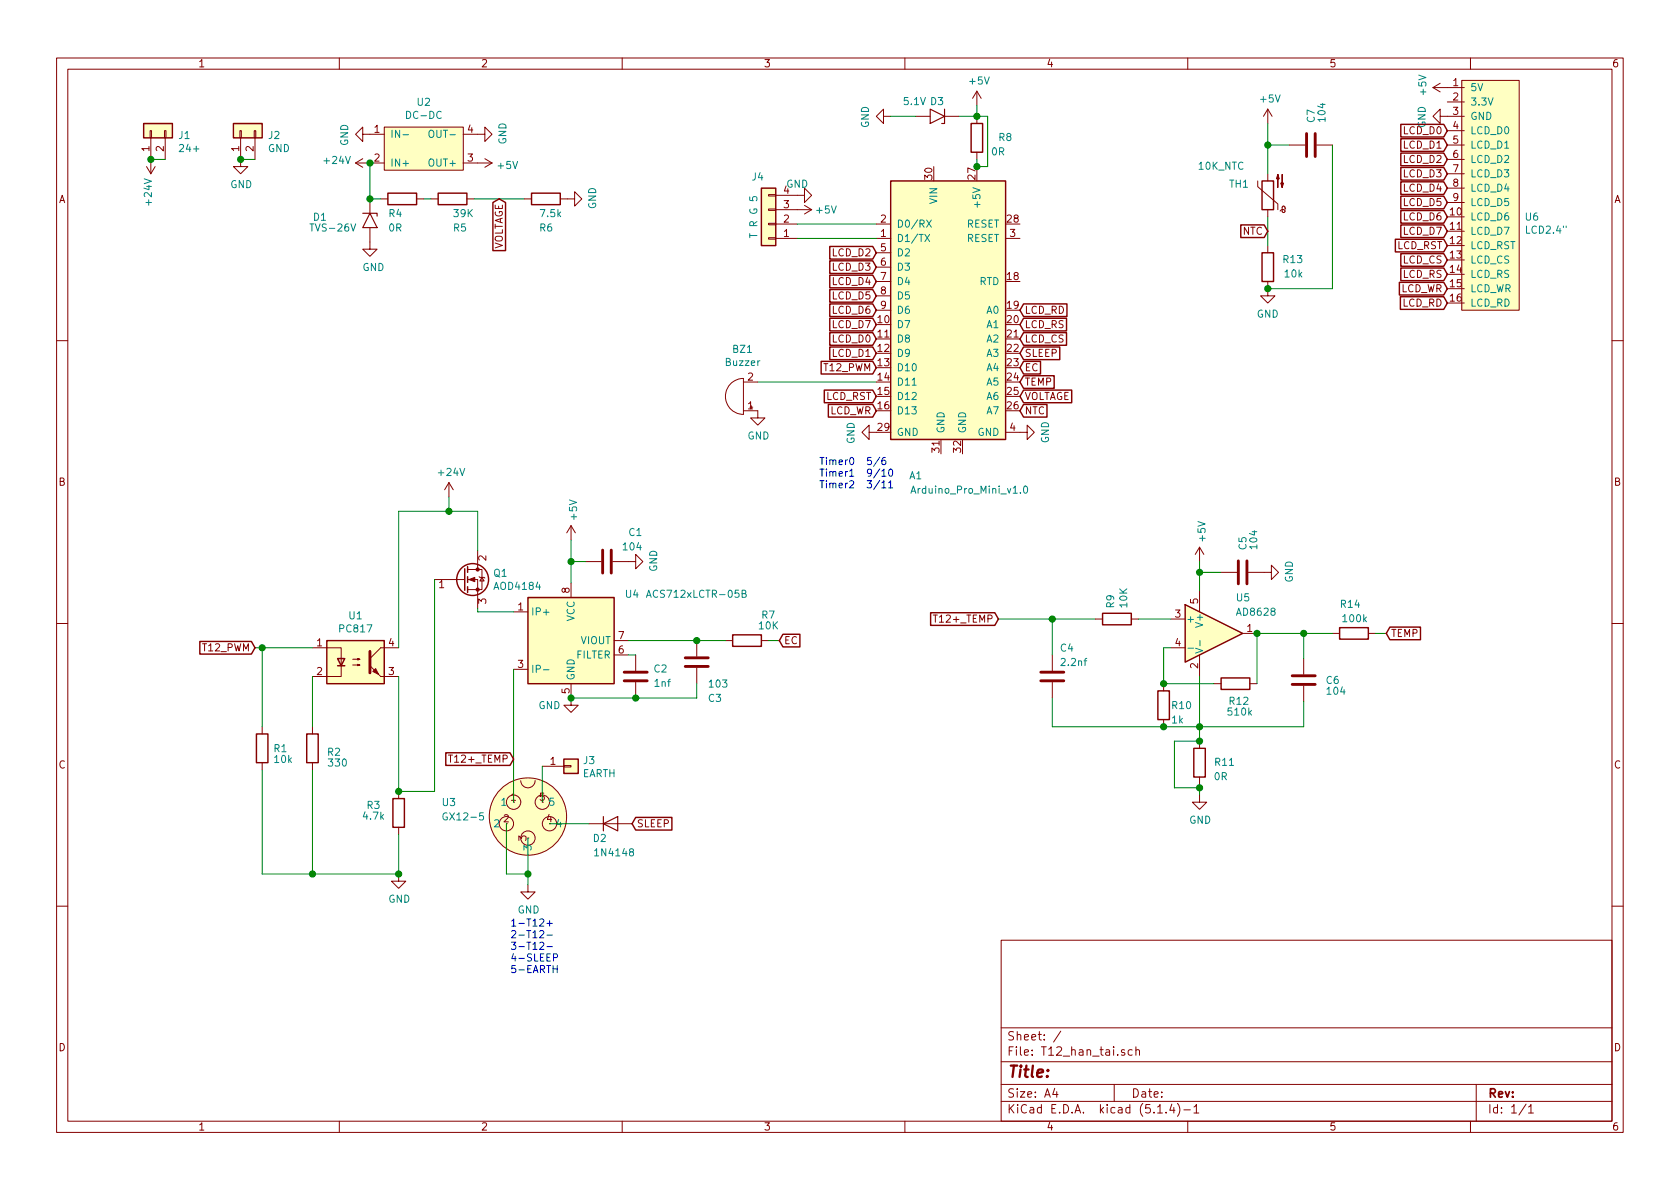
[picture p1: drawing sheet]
<svg xmlns="http://www.w3.org/2000/svg" width="297mm" height="210mm" viewBox="0 0 297 210" stroke-linecap="round" stroke-linejoin="round" font-family="sans-serif">
<g fill="none" stroke="#840000" stroke-width=".18">
<path d="M10 10.3h277v189.9h-277zM12 12.2h273v186.1h-273zM60 10.3v1.9M110 10.3v1.9M160 10.3v1.9M172.7 16.1v2.6M172.7 16.1l-.7 1.3M172.7 16.1l.8 1.3M210 10.3v1.9M224.2 19.3v2.5M224.2 19.3l-.8 1.3M224.2 19.3l.7 1.3"/>
<path d="M253.4 15.5l1.2 .8M253.4 15.5h5.5M254.6 14.7l-1.2 .8M255.9 18h3M258.4 14.2h10.2v40.7h-10.2zM260 10.3v1.9M25.9 29.5l.8 1.2M26.5 23.1h.3v1.3h-.3zM26.7 24.4v6.3M27.4 29.5l-.7 1.2M29.1 23.1h.2v1.3h-.2zM29.2 24.4v3.8"/>
<path d="M42.4 23.1h.3v1.3h-.3zM42.5 24.4v5.1h1.3l-1.3 1.2-1.2-1.2h1.2M45 23.1h.2v1.3h-.2zM45.1 24.4v3.8M62.9 28.8l1.2 .8M62.9 28.8h5M64.1 23.7v-1.2l-1.2 1.2 1.2 1.3v-1.3h3.8M64.1 28.1l-1.2 .7M65.4 35.2v2.5M67.3 35.2h1.3M67.9 22.5h14v7.6h-14zM73.7 35.2h1.2"/>
<path d="M76.2 35.2h1.3M81.9 23.7h3.8v-1.2l1.3 1.2-1.3 1.3v-1.3M81.9 28.8h5.1M82.5 35.2h1.3M85.7 28.1l1.3 .7M87 28.8l-1.3 .8M92.7 35.2h1.3M99.1 35.2h2.5v-1.3l1.3 1.3-1.3 1.2v-1.2M135.9 34.4h1.3v.3h-1.3zM135.9 37h1.3v.2h-1.3zM135.9 39.5h1.3v.2h-1.3zM137.2 34.5h5v-1.2l1.3 1.2-1.3 1.3v-1.3"/>
<path d="M137.2 39.6h3.8M137.2 37.1h6.3M142.2 36.3l1.3 .8M143.5 37.1l-1.3 .7M154.9 39.6h2.6M156.2 20.6v-1.3l-1.3 1.3 1.3 1.2v-1.2h1.3M161.9 20.6h2.6M167 20.6h2.5M172.7 20.6v1.2M172.7 26.9v1.3M222.4 32v1l3.5 3.1v1M224.2 30.7v1.3"/>
<path d="M224.2 37.1v1.2M227.3 37l-.1-.2v-.2l-.3-.2-.2 .2v.8l.2 .2 .3-.1v-.3l-.3-.1h-.3l-.3 .2M228 25.6h2.8M232.8 25.6h2.8M254.6 20.6v-1.3l-1.2 1.3 1.2 1.2v-1.2h4.3M255.9 38.3h3M255.9 23.1h3M255.9 25.6h3M255.9 28.2h3M255.9 30.7h3M255.9 33.3h3M255.9 35.8h3"/>
<path d="M65.4 40.3v3.8h1.3l-1.3 1.2-1.3-1.2h1.3M135.9 42h1.3v.3h-1.3zM137.2 42.2h3.8M154.9 42.2h2.6M154.9 44.7h2.6M154.9 47.2h2.6M154.9 49.8h2.6M154.9 52.3h2.6M154.9 54.9h2.6M177.8 42.2h2.5M224.2 49.8v2.5h1.2l-1.2 1.3-1.3-1.3h1.3M224.2 43.4v1.3"/>
<path d="M255.9 40.9h3M255.9 43.4h3M255.9 46h3M255.9 48.5h3M255.9 51h3M255.9 53.6h3M10 60.2h2M129.4 67.7a3.5 3.5 0 0 1 2-.8v6.4a3.2 3.2 0 0 1-2.9-2.1 3.2 3.2 0 0 1 .9-3.5zM131.4 72.6h2.6v1.3h1.3l-1.3 1.3-1.3-1.3h1.3M131.4 67.6h2.6M153.7 76.4v-1.2l-1.3 1.2 1.3 1.3v-1.3h1.2M177.8 76.4h3.8v-1.2l1.3 1.2-1.3 1.3v-1.3"/>
<path d="M285 60.2h2M79.4 85.3l-.8 1.3M79.4 85.3v2.6M79.4 85.3l.7 1.3M84.5 97.4v3.3M101 93v2.5M101 93l-.8 1.2M101 93l.7 1.2M103.5 99.3h2.8M108.3 99.3h4.1v-1.3l1.3 1.3-1.3 1.3v-1.3M212.1 96.8v2.5M212.1 96.8l-.8 1.2"/>
<path d="M212.1 96.8l.8 1.2M10 110.3h2M55.2 114.5h5.1v5.1h-5.1M62.4 117.6h1.2l-.4 .1v-.2l.4 .1M62.4 116.6h1.2l-.4 .1v-.2l.4 .1M67.3 119.6h3.2M70.5 114.5h-3.2l-1.9 2M76.8 102.5h5.4M82.7 102.5h1.8v5.1M82.7 100.7h1.8M84.5 100.7h.7v3.6h-2.5M84.7 102l.1 .1h.8l.1 .1"/>
<path d="M85.2 102.1l.4 .6h-.8zM90.8 108.2h2.5M90.8 118.4h2.5M101 103.1v2.6M108.6 113.3h2.5M108.6 115.8h2.5M112.4 115.8v2.8M123.2 113.3v2.8M123.2 118.1v2.8M128.3 113.3h1.2M134.6 113.3h1.3M165 108.8h.7"/>
<path d="M186.1 115.8v2.8M193.7 109.5h1.2M200 109.5h1.3M207 109.5h2.5M207 114.5h2.5M212.1 104.4v3.8M212.1 115.8v3.8M215.9 101.2h2.8M219.7 112h2.5M220.7 101.2h4.1v-1.3l1.3 1.3-1.3 1.3v-1.3M230.5 116.5v2.7M235.6 112h1.3"/>
<path d="M241.9 112h1.3M285 110.3h2M46.4 128.5v1.3M46.4 134.9v1.2M55.2 128.5v1.3M55.2 134.9v1.2M70.5 139.9v1.3M79.3 133.5h.7M92.1 138a1.27 1.27 0 0 0 1.2 1.3 1.27 1.27 0 0 0 1.3-1.3M95.9 135.5h3.8M99.7 135.4h1.3v.2h-1.3zM101 120.9v3.8h1.2l-1.2 1.3-1.3-1.3h1.3"/>
<path d="M112.4 120.6v2.8M186.1 120.6v2.8M205.7 120.9v1.3M205.7 127.2v1.3M212.1 131.1v1.2M212.1 137.4v1.3M214.6 120.9h1.3M221 120.9h1.2M230.5 121.3v2.8M70.5 154.6v1.2h1.3l-1.3 1.3-1.3-1.3h1.3M70.5 146.3v1.3M93.3 156.5v1.2h1.3l-1.3 1.3-1.2-1.3h1.2"/>
<path d="M104.1 145.7h7.7M212.1 140.6v1.3h1.3l-1.3 1.2-1.3-1.2h1.3M10 160.2h2M177 166.3h108v32h-108zM285 160.2h2M60 198.3v1.9M110 198.3v1.9M160 198.3v1.9M177 194.8h108M177 191.8h108M177 187.8h108M177 181.8h108"/>
<path d="M186.5 192.5l-.4 1h1M186.8 193v1M187.6 182.3l-1.3 2M197 191.8v3M198.8 185.7l-.3-.1-.2 .2v.2l.5 .2v.3h-.5M200.2 185.7l-.4-.1-.3 .3v.6l.3 .1 .4-.1M200.8 185.7l.2-.1 .4 .1 .1 .9M200.8 185.1v1.5M204.7 196.8h.8M206.2 196.7v.1M207.2 195.2l-.4 1.1h.9M207.5 195.8v1"/>
<path d="M208.2 195.1a1.71 1.71 0 0 1 0 2.3M209.3 196.3h1.2M210 198.3v1.9M211.1 195.8l.4-.5v1.5M211.1 196.8h.9M260 198.3v1.9M261 191.8v6.5M269.8 195.2l-1.2 2M270.3 195.8l.4-.5v1.5M270.3 196.8h.8"/>
<circle cx="89.5" cy="145.7" r="1.27"/>
<circle cx="90.8" cy="141.9" r="1.27"/>
<circle cx="93.3" cy="144.4" r="6.8"/>
<circle cx="93.3" cy="148.2" r="1.27"/>
<circle cx="95.9" cy="141.9" r="1.27"/>
<circle cx="97.2" cy="145.7" r="1.27"/>
</g>
<g fill="none" stroke="#840000" stroke-width=".25">
<path d="M25.4 21.8h5.1v2.6h-5.1zM41.3 21.8h5.1v2.6h-5.1zM68.6 34.2h5.1v2h-5.1zM77.5 34.2h5v2h-5zM87.1 35.8l1.2-.6 1.1 .6v8.5h-2.3zM94 34.2h5.1v2h-5.1zM134.6 33.3h2.6v10.1h-2.6zM157.5 32h20.3v45.7h-20.3zM171.7 21.8h2v5.1h-2zM219.4 39.8h4.1l.7 1.1-.7 1.1h-4.1zM223.1 32h2.1v5.1h-2.1zM247.7 39.8h7.6l.6 1.1-.6 1.1h-7.6z"/>
<path d="M247.7 37.2h7.6l.6 1.1-.6 1.2h-7.6zM247.7 34.7h7.6l.6 1.1-.6 1.1h-7.6zM247.7 32.2h7.6l.6 1.1-.6 1.1h-7.6zM247.7 29.6h7.6l.6 1.1-.6 1.1h-7.6zM247.7 27.1h7.6l.6 1.1-.6 1.1h-7.6zM247.7 24.5h7.6l.6 1.1-.6 1.2h-7.6zM247.7 22h7.6l.6 1.1-.6 1.1h-7.6zM146.7 51.2h7.6l.6 1.1-.6 1.1h-7.6zM146.7 58.8h7.6l.6 1.1-.6 1.2h-7.6zM146.7 43.6h7.6l.6 1.1-.6 1.1h-7.6zM146.7 46.1h7.6l.6 1.1-.6 1.2h-7.6zM146.7 48.7h7.6l.6 1.1-.6 1.1h-7.6z"/>
<path d="M146.7 53.7h7.6l.6 1.2-.6 1.1h-7.6zM146.7 56.3h7.6l.6 1.1-.6 1.1h-7.6zM181 53.7h7.6v2.3h-7.6l-.7-1.1zM181 56.3h7.6v2.2h-7.6l-.7-1.1zM181 58.8h7.6v2.3h-7.6l-.7-1.2zM223.1 44.7h2.1v5.1h-2.1zM246.7 42.3h8.6l.6 1.1-.6 1.1h-8.6zM247.4 49.9h7.9l.6 1.1-.6 1.2h-7.9zM247.6 52.5h7.7l.6 1.1-.6 1.1h-7.7zM247.7 47.4h7.6l.6 1.1-.6 1.1h-7.6zM247.7 44.9h7.6l.6 1.1-.6 1.1h-7.6zM145.2 63.9h9.1l.6 1.1-.6 1.1h-9.1z"/>
<path d="M145.7 69h8.6l.6 1.1-.6 1.1h-8.6zM146.5 71.5h7.8l.6 1.1-.6 1.2h-7.8zM146.7 61.4h7.6l.6 1.1-.6 1.1h-7.6zM181 69h8.5v2.2h-8.5l-.7-1.1zM181 63.9h3v2.2h-3l-.7-1.1zM181 71.5h4.1v2.3h-4.1l-.7-1.2zM181 66.4h5.4v2.3h-5.4l-.7-1.1zM181 61.4h6.4v2.2h-6.4l-.7-1.1zM35.3 113.4h9.1l.7 1.1-.7 1.2h-9.1zM57.8 113.3h10.1v7.6h-10.1zM59.7 116.5h1.3l-.7 1.2zM59.7 117.7h1.3"/>
<path d="M82.2 100.6v3.8M82.7 100.2v1M82.7 102v1M82.7 103.8v1M93.3 105.7h15.3v15.2h-15.3zM129.5 112.3h5.1v2h-5.1zM138.4 112.2h3v2.2h-3l-.6-1.1zM164.5 108.4h11.4l.6 1.1-.6 1.1h-11.4zM194.9 108.5h5.1v2h-5.1zM209.5 106.9l10.2 5.1-10.2 5.1zM215.9 119.9h5.1v2h-5.1zM236.9 111h5v2h-5z"/>
<path d="M245.7 110.9h5.5v2.2h-5.5l-.6-1.1zM45.3 129.8h2.1v5.1h-2.1zM54.2 129.8h2.1v5.1h-2.1zM78.8 133.1h11.4l.6 1.1-.6 1.2h-11.4zM99.7 134.2h2.5v2.6h-2.5zM204.7 122.2h2.1v5h-2.1zM211.1 132.3h2v5.1h-2zM69.5 141.2h2v5.1h-2zM112.4 144.5h6.4v2.3h-6.4l-.6-1.1z"/>
<circle cx="83.6" cy="102.5" r="2.82"/>
</g>
<g fill="#840000" stroke="#840000" stroke-width=".18">
<path d="M226.7 30.9v2.2l-.3-.7h.5l-.2 .7z"/>
<path d="M225.9 30.9l.3 .7h-.5l.2-.7v2.2z"/>
<path d="M82.9 102.5l1-.4v.8z"/>
<path d="M65.4 117.7l1.9 1.9z"/>
<path d="M65.9 118.7l.5-.5 .5 1z"/>
<circle cx="84.5" cy="104.3" r=".28"/>
<circle cx="84.5" cy="100.7" r=".28"/>
</g>
<g fill="#ffffc2" stroke="#ffffc2" stroke-width=".18">
<path d="M134.6 33.3h2.6v10.1h-2.6z"/>
<path d="M41.3 21.8h5.1v2.6h-5.1z"/>
<path d="M25.4 21.8h5.1v2.6h-5.1z"/>
<path d="M209.5 106.9l10.2 5.1-10.2 5.1z"/>
<path d="M258.4 14.2h10.2v40.7h-10.2z"/>
<path d="M99.7 134.2h2.5v2.6h-2.5z"/>
<path d="M67.9 22.5h14v7.6h-14z"/>
<path d="M93.3 105.7h15.3v15.2h-15.3z"/>
<path d="M57.8 113.3h10.1v7.6h-10.1z"/>
<path d="M157.5 32h20.3v45.7h-20.3z"/>
<circle cx="93.3" cy="144.4" r="6.8"/>
</g>
<g fill="none" stroke="#008484" stroke-width=".18">
<path d="M71.3 23.8h.9M75.9 23.2l.2-.2a.47 .47 0 0 1 .6 .5l-.1 .6-.2 .2h-.4a1 1 0 0 1-.1-1.1zM163.8 38.9l.9 1.3M164.7 38.9l-.9 1.3M163.5 41.4l.9 1.3M164.4 41.4l-.9 1.3M181.1 86.1l.2-.2a.67 .67 0 0 1 .4 .7 .67 .67 0 0 1-.4 .6l-.2-.1-.1-.4zM96.1 118.4h1M114.3 105.6l.4-1.2 .4 1.2M114.4 105.3h.6M131.2 105l.6-.1v-.4l-.6-.1v1.2h.5l.3-.2v-.2l-.4-.2M210 114.6h1"/>
<path d="M211.4 114.6l1.2 .5-1.2 .4M212.2 113.3v.9M79 143.8a.59 .59 0 0 0-.7 .6 .59 .59 0 0 0 .7 .6l.1-.5h-.3"/>
</g>
<g fill="none" stroke="#840000" stroke-width=".51">
<path d="M231 23.6v4.1M232.5 23.6v4.1M106.6 97.3v4M108.1 97.3v4M218.9 99.2v4M220.5 99.2v4M65.4 115.2v3.8M110.4 118.9h4M121.2 117.9h4M121.2 116.3h4M184 118.9h4.1M228.5 119.5h4"/>
<path d="M110.4 120.4h4M184 120.4h4.1M228.5 121h4"/>
</g>
<path d="M164.5 19.3l2.5 1.3-2.5 1.2zM167 19.3v2.5h-.5M64.1 37.7h2.6v.5M65.4 37.7l1.3 2.6h-2.6zM106.7 145.7l2.5-1.3v2.5zM106.7 144.4v2.5" fill="none" stroke="#840000" stroke-width=".2"/>
<g fill="none" stroke="#008400" stroke-width=".18">
<path d="M172.7 18.7v1.9M26.7 28.2h2.5M42.5 28.2h2.6M65.4 28.8v6.4h1.9M74.9 35.2h1.3M83.8 35.2h8.9M141 39.6h13.9M157.5 20.6h4.4M169.5 20.6h5.1v8.9h-1.9v-1.3M224.2 21.8v8.9M224.2 38.3v5.1M224.2 25.6h3.8"/>
<path d="M235.6 25.6v25.4h-11.4M141 42.2h13.9M134 67.6h20.9M79.4 87.9v2.5M84.5 97.4v-7h-14v24.1M101 95.5v7.6M101 99.3h2.5M212.1 99.3v5.1M45.1 114.5h10.1M46.4 114.5v14M55.2 119.6v8.9M76.8 102.5v37.4h-6.3v-20.3"/>
<path d="M84.5 107.6v.6h6.3M90.8 118.4v23.5M111.1 113.3h17.2M111.1 115.8h1.3M135.9 113.3h1.9M176.5 109.5h17.2M186.1 109.5v6.3M201.3 109.5h5.7M207 114.5h-1.3v6.4h8.9M212.1 119.6v11.5h-4.5v8.2h4.5M212.1 101.2h3.8M230.5 112v4.5"/>
<path d="M235.6 112h-13.4v8.9M243.2 112h1.9M46.4 136.1v18.5h24.1v-7M55.2 136.1v18.5M95.9 135.5v6.4M123.2 120.9v2.5h-22.2M186.1 123.4v5.1h44.4v-4.4M212.1 138.7v1.9M89.5 145.7v8.9h3.8M93.3 148.2v8.3M97.2 145.7h6.9"/>
</g>
<g fill="none" stroke="#0000c2" stroke-width=".18">
<path d="M155.5 80.8l-1 1.7M155.5 82.9l-1 1.6M155.5 85l-1 1.6M155.9 83.3l.4-.3v1.2M155.9 85.4l.4-.4v1.3M155.9 84.2h.7M155.9 86.3h.7M156.5 80.9h-.2a.79 .79 0 0 0-.1 1.3l.3-.1 .1-.5-.2-.2h-.2l-.3 .2M157.1 85.4l.4-.4v1.3M157.1 86.3h.7M157.3 83.1l.1-.1a.69 .69 0 0 1 .5 .6 .69 .69 0 0 1-.5 .6l-.2-.2-.1-.3zM95.4 164.7l.5-.1 .3 .3-.8 .9h.8"/>
<path d="M95.4 166.7l.5-.1 .3 .4-.8 .9h.8M96.7 163.3h1M96.7 165.3h1M96.7 167.4h1M97.2 162.8v1M97.8 171.3h.7M97.9 169.3l.6-.1v-.4l-.2-.1h-.4v1.2M98.5 170.7v1.3"/>
</g>
<g fill="#008400" stroke="#008400" stroke-width=".25">
<circle cx="46.4" cy="114.5" r=".51"/>
<circle cx="224.2" cy="25.6" r=".51"/>
<circle cx="70.5" cy="139.9" r=".51"/>
<circle cx="112.4" cy="123.4" r=".51"/>
<circle cx="212.1" cy="101.2" r=".51"/>
<circle cx="101" cy="123.4" r=".51"/>
<circle cx="79.4" cy="90.4" r=".51"/>
<circle cx="42.5" cy="28.2" r=".51"/>
<circle cx="26.7" cy="28.2" r=".51"/>
<circle cx="212.1" cy="131.1" r=".51"/>
<circle cx="212.1" cy="139.3" r=".51"/>
<circle cx="212.1" cy="128.5" r=".51"/>
<circle cx="123.2" cy="113.3" r=".51"/>
<circle cx="70.5" cy="154.6" r=".51"/>
<circle cx="101" cy="99.3" r=".51"/>
<circle cx="55.2" cy="154.6" r=".51"/>
<circle cx="230.5" cy="112" r=".51"/>
<circle cx="65.4" cy="28.8" r=".51"/>
<circle cx="205.7" cy="128.5" r=".51"/>
<circle cx="222.3" cy="112" r=".51"/>
<circle cx="93.3" cy="154.6" r=".51"/>
<circle cx="205.7" cy="120.9" r=".51"/>
<circle cx="186.1" cy="109.5" r=".51"/>
<circle cx="172.7" cy="29.5" r=".51"/>
<circle cx="172.7" cy="20.6" r=".51"/>
<circle cx="224.2" cy="51" r=".51"/>
<circle cx="65.4" cy="35.2" r=".51"/>
</g>
<text font-size="2.8" fill="#840000" x="178" y="190.5">Title:</text>
<g font-size="2.1" fill="#840000">
<text x="178" y="184">Sheet: /</text>
<text x="178" y="186.7">File: T12_han_tai.sch</text>
<text x="178" y="196.9">KiCad E.D.A. kicad (5.1.4)-1</text>
<text x="178" y="194.1">Size: A4</text>
<text x="200" y="194.1">Date:</text>
<text x="263" y="194.1">Rev:</text>
<text x="263" y="196.9">Id: 1/1</text>
</g>
<g font-size="1.8" fill="#840000">
<text x="35" y="11.9">1</text>
<text x="85" y="11.9">2</text>
<text x="135" y="11.9">3</text>
<text x="185" y="11.9">4</text>
<text x="235" y="11.9">5</text>
<text x="285" y="11.9">6</text>
<text x="256.9" y="15.2">1</text>
<text x="256.9" y="17.8">2</text>
<text x="66.2" y="23.5">1</text>
<text x="82.7" y="23.5">4</text>
<text x="248.2" y="23.7">LCD_D0</text>
<text x="256.9" y="20.3">3</text>
<text x="256.9" y="22.9">4</text>
<text x="26.4" y="26.8" transform="rotate(-90 26.4 26.8)">1</text>
<text x="29" y="26.8" transform="rotate(-90 29 26.8)">2</text>
<text x="42.3" y="26.8" transform="rotate(-90 42.3 26.8)">1</text>
<text x="44.8" y="26.8" transform="rotate(-90 44.8 26.8)">2</text>
<text x="66.2" y="28.6">2</text>
<text x="82.7" y="28.6">3</text>
<text x="248.2" y="28.8">LCD_D2</text>
<text x="248.2" y="26.3">LCD_D1</text>
<text x="256.9" y="25.4">5</text>
<text x="256.9" y="27.9">6</text>
<text x="10.4" y="35.9">A</text>
<text x="138.6" y="34.3">4</text>
<text x="164.8" y="31.7" transform="rotate(-90 164.8 31.7)">30</text>
<text x="172.5" y="31.7" transform="rotate(-90 172.5 31.7)">27</text>
<text x="248.2" y="33.9">LCD_D4</text>
<text x="248.2" y="31.4">LCD_D3</text>
<text x="256.9" y="30.5">7</text>
<text x="256.9" y="33">8</text>
<text x="256.9" y="35.6">9</text>
<text x="285.4" y="35.9">A</text>
<text x="138.6" y="41.9">1</text>
<text x="138.6" y="39.4">2</text>
<text x="138.6" y="36.8">3</text>
<text x="155.7" y="41.9">1</text>
<text x="155.7" y="39.4">2</text>
<text x="178.1" y="39.4">28</text>
<text x="178.6" y="41.9">3</text>
<text x="219.7" y="41.5">NTC</text>
<text x="248.2" y="41.5">LCD_D7</text>
<text x="248.2" y="39">LCD_D6</text>
<text x="248.2" y="36.4">LCD_D5</text>
<text x="256.4" y="38.1">10</text>
<text x="256.4" y="40.6">11</text>
<text x="88.9" y="44.5" transform="rotate(-90 88.9 44.5)">VOLTAGE</text>
<text x="147.3" y="45.3">LCD_D2</text>
<text x="147.3" y="47.9">LCD_D3</text>
<text x="155.7" y="44.4">5</text>
<text x="155.7" y="47">6</text>
<text x="247" y="44.1">LCD_RST</text>
<text x="248" y="46.6">LCD_CS</text>
<text x="256.4" y="43.2">12</text>
<text x="256.4" y="45.7">13</text>
<text x="147.3" y="53">LCD_D5</text>
<text x="147.3" y="50.4">LCD_D4</text>
<text x="155.7" y="49.5">7</text>
<text x="155.7" y="52.1">8</text>
<text x="178.1" y="49.5">18</text>
<text x="247.5" y="51.7">LCD_WR</text>
<text x="248" y="49.1">LCD_RS</text>
<text x="256.4" y="48.3">14</text>
<text x="256.4" y="50.8">15</text>
<text x="256.4" y="53.3">16</text>
<text x="147.3" y="55.5">LCD_D6</text>
<text x="147.3" y="58">LCD_D7</text>
<text x="155.2" y="57.1">10</text>
<text x="155.2" y="59.7">11</text>
<text x="155.7" y="54.6">9</text>
<text x="178.1" y="54.6">19</text>
<text x="178.1" y="57.1">20</text>
<text x="178.1" y="59.7">21</text>
<text x="181.1" y="55.5">LCD_RD</text>
<text x="181.1" y="58">LCD_RS</text>
<text x="248" y="54.2">LCD_RD</text>
<text x="145.8" y="65.7">T12_PWM</text>
<text x="147.3" y="60.6">LCD_D0</text>
<text x="147.3" y="63.1">LCD_D1</text>
<text x="155.2" y="62.2">12</text>
<text x="155.2" y="64.8">13</text>
<text x="178.1" y="62.2">22</text>
<text x="178.1" y="64.8">23</text>
<text x="181.1" y="60.6">LCD_CS</text>
<text x="181.1" y="65.7">EC</text>
<text x="181.1" y="63.1">SLEEP</text>
<text x="132.2" y="67.3">2</text>
<text x="146" y="70.7">LCD_RST</text>
<text x="155.2" y="67.3">14</text>
<text x="155.2" y="69.8">15</text>
<text x="178.1" y="67.3">24</text>
<text x="178.1" y="69.8">25</text>
<text x="181.1" y="70.7">VOLTAGE</text>
<text x="181.1" y="68.2">TEMP</text>
<text x="132.2" y="72.4">1</text>
<text x="146.6" y="73.3">LCD_WR</text>
<text x="155.2" y="72.4">16</text>
<text x="155.2" y="76.2">29</text>
<text x="178.1" y="72.4">26</text>
<text x="178.6" y="76.2">4</text>
<text x="181.1" y="73.3">NTC</text>
<text x="166.1" y="80" transform="rotate(-90 166.1 80)">31</text>
<text x="169.9" y="80" transform="rotate(-90 169.9 80)">32</text>
<text x="10.4" y="85.9">B</text>
<text x="285.4" y="85.9">B</text>
<text x="86" y="99.2" transform="rotate(-90 86 99.2)">2</text>
<text x="77.6" y="104">1</text>
<text x="86" y="106.8" transform="rotate(-90 86 106.8)">3</text>
<text x="91.6" y="107.9">1</text>
<text x="100.7" y="104.9" transform="rotate(-90 100.7 104.9)">8</text>
<text x="211.8" y="106.8" transform="rotate(-90 211.8 106.8)">5</text>
<text x="109.4" y="113">7</text>
<text x="138.6" y="113.9">EC</text>
<text x="165.8" y="110.1">T12+_TEMP</text>
<text x="207.8" y="109.2">3</text>
<text x="220.5" y="111.8">1</text>
<text x="245.9" y="112.6">TEMP</text>
<text x="35.9" y="115.2">T12_PWM</text>
<text x="56" y="114.3">1</text>
<text x="56" y="119.4">2</text>
<text x="68.7" y="119.4">3</text>
<text x="68.7" y="114.3">4</text>
<text x="91.6" y="118.1">3</text>
<text x="109.4" y="115.6">6</text>
<text x="207.8" y="114.3">4</text>
<text x="211.8" y="118.2" transform="rotate(-90 211.8 118.2)">2</text>
<text x="100.7" y="122.7" transform="rotate(-90 100.7 122.7)">5</text>
<text x="10.4" y="135.9">C</text>
<text x="80" y="134.9">T12+_TEMP</text>
<text x="97.3" y="135.2">1</text>
<text x="285.4" y="135.9">C</text>
<text x="90.3" y="141.6">1</text>
<text x="95.4" y="141.6">5</text>
<text x="89.1" y="145.4">2</text>
<text x="93.1" y="148.7" transform="rotate(-90 93.1 148.7)">3</text>
<text x="96.7" y="145.4">4</text>
<text x="112.5" y="146.3">SLEEP</text>
<text x="10.4" y="185.9">D</text>
<text x="285.4" y="185.9">D</text>
<text x="35" y="199.9">1</text>
<text x="85" y="199.9">2</text>
<text x="135" y="199.9">3</text>
<text x="185" y="199.9">4</text>
<text x="235" y="199.9">5</text>
<text x="285" y="199.9">6</text>
</g>
<g font-size="1.8" fill="#008484">
<text x="171.5" y="15">+5V</text>
<text x="252.2" y="16.7" transform="rotate(-90 252.2 16.7)">+5V</text>
<text x="259.9" y="16.1">5V</text>
<text x="72.1" y="21">DC-DC</text>
<text x="73.8" y="18.7">U2</text>
<text x="153.6" y="22.7" transform="rotate(-90 153.6 22.7)">GND</text>
<text x="159.9" y="18.6">5.1V D3</text>
<text x="222.9" y="18.1">+5V</text>
<text x="232.5" y="21.6" transform="rotate(-90 232.5 21.6)">C7</text>
<text x="234.4" y="21.4" transform="rotate(-90 234.4 21.4)">104</text>
<text x="252.1" y="22.7" transform="rotate(-90 252.1 22.7)">GND</text>
<text x="259.9" y="18.7">3.3V</text>
<text x="259.9" y="21.2">GND</text>
<text x="259.9" y="23.7">LCD_D0</text>
<text x="31.6" y="24.6">J1</text>
<text x="32" y="26.9">24+</text>
<text x="47.4" y="26.9">GND</text>
<text x="47.5" y="24.6">J2</text>
<text x="57.5" y="29">+24V</text>
<text x="61.6" y="25.8" transform="rotate(-90 61.6 25.8)">GND</text>
<text x="69" y="24.4">IN-</text>
<text x="69" y="29.5">IN+</text>
<text x="76.1" y="29.5">OUT+</text>
<text x="76.6" y="24.4">OUT-</text>
<text x="88.1" y="29.9">+5V</text>
<text x="89.5" y="25.6" transform="rotate(-90 89.5 25.6)">GND</text>
<text x="175.4" y="27.5">0R</text>
<text x="176.6" y="24.9">R8</text>
<text x="259.9" y="26.3">LCD_D1</text>
<text x="259.9" y="28.8">LCD_D2</text>
<text x="40.7" y="33.3">GND</text>
<text x="133" y="31.9">J4</text>
<text x="139" y="33.2">GND</text>
<text x="165.7" y="36" transform="rotate(-90 165.7 36)">VIN</text>
<text x="212" y="30">10K_NTC</text>
<text x="217.4" y="33.2">TH1</text>
<text x="259.9" y="31.4">LCD_D3</text>
<text x="259.9" y="33.9">LCD_D4</text>
<text x="26.8" y="36.1" transform="rotate(-90 26.8 36.1)">+24V</text>
<text x="55.3" y="40.9">TVS-26V</text>
<text x="55.4" y="39">D1</text>
<text x="68.8" y="38.4">R4</text>
<text x="68.8" y="40.9">0R</text>
<text x="80.2" y="40.9">R5</text>
<text x="80.3" y="38.4">39K</text>
<text x="95.5" y="40.9">R6</text>
<text x="95.6" y="38.4">7.5k</text>
<text x="105.4" y="37" transform="rotate(-90 105.4 37)">GND</text>
<text x="133.9" y="41.4" transform="rotate(-90 133.9 41.4)">T R G 5</text>
<text x="144.4" y="37.8">+5V</text>
<text x="158.5" y="40.3">D0/RX</text>
<text x="170.9" y="40.3">RESET</text>
<text x="173.4" y="36.2" transform="rotate(-90 173.4 36.2)">+5V</text>
<text x="259.9" y="39">LCD_D6</text>
<text x="259.9" y="41.5">LCD_D7</text>
<text x="259.9" y="36.4">LCD_D5</text>
<text x="269.7" y="39">U6</text>
<text x="269.9" y="41.3">LCD2.4&quot;</text>
<text x="64.1" y="47.9">GND</text>
<text x="158.5" y="42.8">D1/TX</text>
<text x="158.5" y="45.3">D2</text>
<text x="158.5" y="47.9">D3</text>
<text x="170.9" y="42.8">RESET</text>
<text x="226.9" y="46.5">R13</text>
<text x="259.9" y="44.1">LCD_RST</text>
<text x="259.9" y="46.6">LCD_CS</text>
<text x="158.5" y="50.4">D4</text>
<text x="158.5" y="53">D5</text>
<text x="173.2" y="50.4">RTD</text>
<text x="227.2" y="49.1">10k</text>
<text x="259.9" y="49.1">LCD_RS</text>
<text x="259.9" y="51.7">LCD_WR</text>
<text x="158.5" y="58">D7</text>
<text x="158.5" y="55.5">D6</text>
<text x="174.5" y="55.5">A0</text>
<text x="174.5" y="58">A1</text>
<text x="222.2" y="56.2">GND</text>
<text x="259.9" y="54.2">LCD_RD</text>
<text x="128.4" y="64.7">Buzzer</text>
<text x="129.6" y="62.4">BZ1</text>
<text x="158.5" y="60.6">D8</text>
<text x="158.5" y="63.1">D9</text>
<text x="158.5" y="65.7">D10</text>
<text x="174.5" y="60.6">A2</text>
<text x="174.5" y="63.1">A3</text>
<text x="174.5" y="65.7">A4</text>
<text x="158.5" y="68.2">D11</text>
<text x="158.5" y="70.7">D12</text>
<text x="174.5" y="68.2">A5</text>
<text x="174.5" y="70.7">A6</text>
<text x="132.2" y="77.7">GND</text>
<text x="158.5" y="73.3">D13</text>
<text x="158.5" y="77.1">GND</text>
<text x="167" y="76.7" transform="rotate(-90 167 76.7)">GND</text>
<text x="170.8" y="76.7" transform="rotate(-90 170.8 76.7)">GND</text>
<text x="172.8" y="77.1">GND</text>
<text x="174.5" y="73.3">A7</text>
<text x="151.1" y="78.5" transform="rotate(-90 151.1 78.5)">GND</text>
<text x="185.5" y="78.4" transform="rotate(-90 185.5 78.4)">GND</text>
<text x="77.7" y="84.2">+24V</text>
<text x="160.8" y="84.8">A1</text>
<text x="161.6" y="87.3">Arduino_Pro_Mini_v1.0</text>
<text x="102" y="91.8" transform="rotate(-90 102 91.8)">+5V</text>
<text x="111.2" y="94.8">C1</text>
<text x="213.2" y="95.7" transform="rotate(-90 213.2 95.7)">+5V</text>
<text x="110.3" y="97.3">104</text>
<text x="116.2" y="101.1" transform="rotate(-90 116.2 101.1)">GND</text>
<text x="220.4" y="97.2" transform="rotate(-90 220.4 97.2)">C5</text>
<text x="222.3" y="97" transform="rotate(-90 222.3 97)">104</text>
<text x="87.3" y="102">Q1</text>
<text x="87.6" y="104.3">AOD4184</text>
<text x="110.6" y="105.7">U4</text>
<text x="115.1" y="105.7">ACS712xLCTR-05B</text>
<text x="197" y="107.5" transform="rotate(-90 197 107.5)">R9</text>
<text x="199.3" y="107.4" transform="rotate(-90 199.3 107.4)">10K</text>
<text x="218.7" y="106.3">U5</text>
<text x="228.6" y="103" transform="rotate(-90 228.6 103)">GND</text>
<text x="237.1" y="107.5">R14</text>
<text x="60.2" y="111.8">PC817</text>
<text x="61.7" y="109.5">U1</text>
<text x="93.9" y="108.8">IP+</text>
<text x="101.6" y="109.9" transform="rotate(-90 101.6 109.9)">VCC</text>
<text x="102.7" y="113.9">VIOUT</text>
<text x="134.2" y="111.3">10K</text>
<text x="134.7" y="109.4">R7</text>
<text x="209.7" y="110.1">+</text>
<text x="212.7" y="110.5" transform="rotate(-90 212.7 110.5)">V+</text>
<text x="218.9" y="108.9">AD8628</text>
<text x="237.6" y="110">100k</text>
<text x="93.9" y="119">IP-</text>
<text x="101.9" y="116.5">FILTER</text>
<text x="115.7" y="118.9">C2</text>
<text x="187.5" y="115.2">C4</text>
<text x="187.8" y="117.8">2.2nf</text>
<text x="95.2" y="125.4">GND</text>
<text x="101.6" y="120.4" transform="rotate(-90 101.6 120.4)">GND</text>
<text x="115.8" y="121.5">1nf</text>
<text x="125.3" y="124.1">C3</text>
<text x="125.5" y="121.6">103</text>
<text x="207.3" y="125.4">R10</text>
<text x="217.4" y="124.6">R12</text>
<text x="234.5" y="120.9">C6</text>
<text x="234.7" y="122.9">104</text>
<text x="207.2" y="127.9">1k</text>
<text x="217.2" y="126.5">510k</text>
<text x="48.5" y="133">R1</text>
<text x="48.6" y="134.9">10k</text>
<text x="57.9" y="133.6">R2</text>
<text x="58.2" y="135.6">330</text>
<text x="102.9" y="137.4">EARTH</text>
<text x="103.2" y="135.1">J3</text>
<text x="214.7" y="138">0R</text>
<text x="214.9" y="135.4">R11</text>
<text x="64.9" y="143">R3</text>
<text x="78.3" y="142.5">U3</text>
<text x="88.8" y="142.5">1</text>
<text x="96.9" y="142.5">5</text>
<text x="64.3" y="145">4.7k</text>
<text x="78.9" y="145.1">GX12-5</text>
<text x="87.5" y="146.3">2</text>
<text x="98.2" y="146.3">4</text>
<text x="104.9" y="148.9">D2</text>
<text x="210.3" y="145.7">GND</text>
<text x="94" y="150.2" transform="rotate(-90 94 150.2)">3</text>
<text x="105.5" y="151.4">1N4148</text>
<text x="68.7" y="159.6">GND</text>
<text x="91.5" y="161.5">GND</text>
</g>
<g font-size="1.8" fill="#0000c2">
<text x="144.8" y="82.2">Timer0 5/6</text>
<text x="144.8" y="84.3">Timer1 9/10</text>
<text x="144.8" y="86.4">Timer2 3/11</text>
<text x="90.2" y="163.8">1-T12+</text>
<text x="90.2" y="165.9">2-T12-</text>
<text x="90.2" y="168">3-T12-</text>
<text x="90.2" y="170">4-SLEEP</text>
<text x="90.2" y="172.1">5-EARTH</text>
</g>
</svg>
